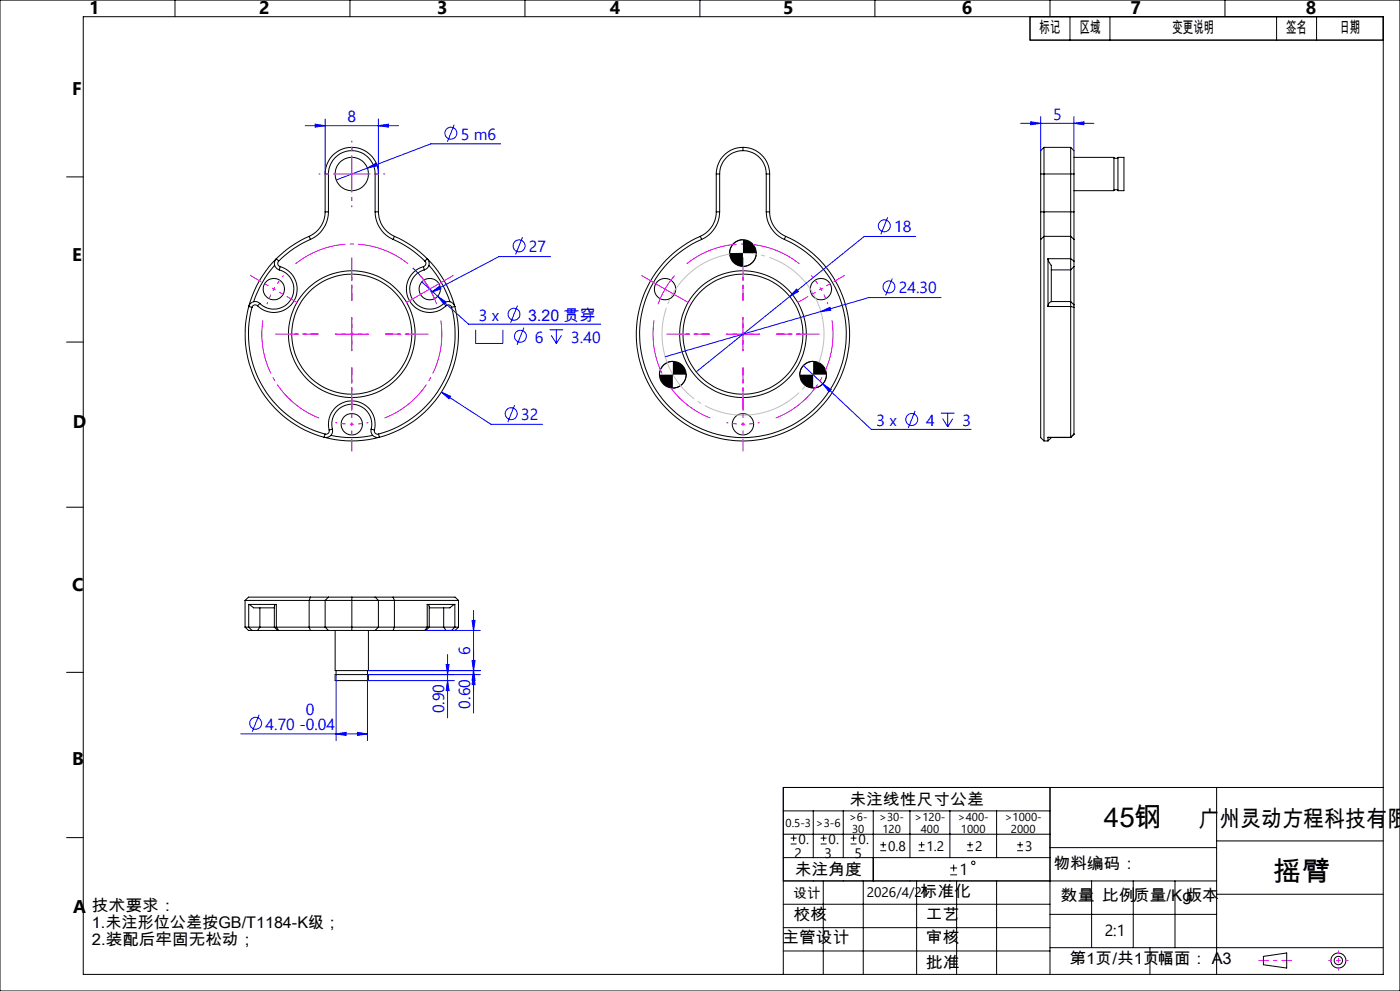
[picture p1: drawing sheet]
<svg xmlns="http://www.w3.org/2000/svg" width="420mm" height="297mm" viewBox="0 0 420 297" stroke-linecap="round" stroke-linejoin="round" font-family="sans-serif">
<g fill="none" stroke="#000" stroke-width=".3">
<path d="M0 0h420v297h-420zM25 5h390v287h-390zM52.5 0v5M105 0v5M157.5 0v5M210 0v5M262.5 0v5M309 5v7h106M315 0v5M321 5v7M333 5v7M367.5 0v5"/>
<path d="M383 5v7M395 5v7M20 53h5M97.5 52.1h1M97.5 52.1v11.4M98.5 52.1v11.4M105.6 45.2a7 7 0 0 0-7.1 6.9M105.6 45.2a7 7 0 0 1 6.9 6.9M105.6 44.2a7.9 7.9 0 0 1 7.9 7.9M105.6 44.2a7.9 7.9 0 0 0-8.1 7.9M105.6 44.2v1M112.5 52.1v11.4"/>
<path d="M112.5 52.1h1M113.5 52.1v11.4M214.9 52.1h1M214.9 52.1v11.4M215.9 52.1v11.4M222.9 45.2a7 7 0 0 0-7 6.9M222.9 45.2a7 7 0 0 1 7 6.9M222.9 44.2a8 8 0 0 1 8 7.9M222.9 44.2a8 8 0 0 0-8 7.9M222.9 44.2v1M229.9 52.1h1M229.9 52.1v11.4"/>
<path d="M230.9 52.1v11.4M312.2 52.1h10M312.2 52.1v11.4M313.2 44.2v26.6M313.2 44.2l-1 1v6.9M313.2 44.2h8M321.2 44.2v26.6M321.2 44.2l1 1v6.9M322.2 47.2h12v9.9h-12M322.2 52.1v11.4M334.2 56.9h1.2M334.2 47.4h1.2"/>
<path d="M335.4 47.2h1.8v9.9h-1.8zM82.4 79.5a32.1 32.1 0 0 0-6.3 10.9M82.9 77.5a2 2 0 0 0 .9 3.4M82.9 77.5a31.9 31.9 0 0 0-8.3 14.4M82.9 77.5l.7 .7M83.6 78.2a1.01 1.01 0 0 0 .4 1.7M84 79.9a7 7 0 0 1 4.2 10.2 7 7 0 0 1-10.9 1.5M84 79.9l-.2 1M92.7 70.8a31.5 31.5 0 0 0-9.8 6.7M92.7 70.8l.4 1M93.1 71.8a30.1 30.1 0 0 0-9.5 6.4M97.5 63.5a8.1 8.1 0 0 1-4.8 7.3"/>
<path d="M97.5 63.5h1M98.5 63.5a9.1 9.1 0 0 1-5.4 8.3M112.5 63.5a9.1 9.1 0 0 0 5.4 8.3M112.5 63.5h1M113.5 63.5a8.1 8.1 0 0 0 4.8 7.3M117.9 71.8a30.1 30.1 0 0 1 9.6 6.4M118.3 70.8a31.5 31.5 0 0 1 9.9 6.7M118.3 70.8l-.4 1M127 79.9a7 7 0 0 0-4.1 10.2 7 7 0 0 0 10.9 1.5M127 79.9l.3 1M127.5 78.2a.97 .97 0 0 1-.5 1.7M128.2 77.5a2 2 0 0 1-.9 3.4"/>
<path d="M128.2 77.5a31.9 31.9 0 0 1 8.3 14.4M128.2 77.5l-.7 .7M128.7 79.5a30.7 30.7 0 0 1 6.3 10.9M210.1 70.8a32 32 0 0 0-12.5 49 32 32 0 0 0 50.5 0 32 32 0 0 0-12.4-49M210.1 70.8l.4 1M210.5 71.8a31 31 0 0 0-12.1 47.4 31 31 0 0 0 49 0 31 31 0 0 0-12.1-47.4M214.9 63.5a7.9 7.9 0 0 1-4.8 7.3M214.9 63.5h1M215.9 63.5a9.1 9.1 0 0 1-5.4 8.3M222.9 71.9a4 4 0 0 0-4 3.9M226.9 75.8a4 4 0 0 1-4 4.1M229.9 63.5a9.1 9.1 0 0 0 5.4 8.3"/>
<path d="M229.9 63.5h1M230.9 63.5a8.1 8.1 0 0 0 4.8 7.3M235.7 70.8l-.4 1M312.2 71.8v59.4l1 .9M312.2 63.5v8.3M312.2 63.5h10M313.2 70.8v61.3M313.2 70.8h8M313.2 70.8l-1 1M314.4 77.5v14.4M314.4 77.5l.2 .9 .8 1.1v10.9a1.36 1.36 0 0 0-1 1.5M314.4 77.5h6.8"/>
<path d="M321.2 70.8v6.7M321.2 77.5v3.4M321.2 77.5l1 .7M321.2 70.8l1 1M322.2 79.9v11.5M322.2 78.2v1.7M322.2 71.8v6.4M322.2 63.5v8.3M322.2 79.9l-1 1M74.6 91.9a32 32 0 0 0 22.7 39.2M74.6 91.9l1 .2M75.6 92.1a31 31 0 0 0 21.9 38"/>
<path d="M77.3 91.6a1 1 0 0 0-1.7 .5M78 90.9a2.02 2.02 0 0 0-3.4 1M78 90.9l-.7 .7M83.8 80.9a6 6 0 0 1 3.5 8.8 6 6 0 0 1-9.3 1.2M127.3 80.9a6 6 0 0 0-3.6 8.8 6 6 0 0 0 9.4 1.2M133.1 90.9a2.02 2.02 0 0 1 3.4 1M133.1 90.9l.7 .7M133.8 91.6a1 1 0 0 1 1.7 .5M135.5 92.1a31 31 0 0 1-21.9 38M136.5 91.9a32 32 0 0 1-22.7 39.2M136.5 91.9l-1 .2M314.4 91.9h6.8"/>
<path d="M315.4 90.4h5.8M315.4 80.9h5.8M321.2 91.9v39.2M321.2 90.4v1.5M321.2 80.9v9.5M321.2 90.4l1 1M321.2 91.9l1 .2M322.2 92.1v38M322.2 91.4v.7M20 102.5h5M201.9 108.3a4 4 0 0 0-4.1 4M205.8 112.3a4 4 0 0 1-3.9 4"/>
<path d="M243.9 108.3a4 4 0 0 0-4 4M247.9 112.3a4 4 0 0 1-4 4M97.3 131.1a31.8 31.8 0 0 0 16.5 0M97.5 130.1l-.2 1M98.7 128.9a7 7 0 0 1 6.8-8.7 7 7 0 0 1 6.8 8.7M98.7 128.9a.98 .98 0 0 1-1.2 1.2M99.2 130.5a29.9 29.9 0 0 0 12.6 0M99.7 128.6a6 6 0 0 1 5.8-7.5 6 6 0 0 1 5.8 7.5M99.7 128.6a1.99 1.99 0 0 1-2.4 2.5M99.7 128.6l-1 .3M111.3 128.6a1.99 1.99 0 0 0 2.5 2.5M111.3 128.6l1 .3"/>
<path d="M112.3 128.9a.99 .99 0 0 0 1.3 1.2M113.6 130.1l.2 1M313.2 132.1h1.2M314.4 131.1v1M314.4 131.1h6.8M315.4 131.1l-1 1M321.2 131.1h.1M322.2 130.1l-1 1M322.2 130.1h.1M20 152h5M73.5 179.9h19.2M73.5 179.9v8.1"/>
<path d="M92.7 179.9h4.8M92.7 179.9v8.1M93.1 179h5.4M93.1 179h-18.6l-1 .9M93.1 179l-.4 .9M97.5 179.9h16M97.5 179.9v8.1M98.5 179h7.1M98.5 179l-1 .9M105.6 179h6.9M105.6 179v9.9M112.5 179h5.4"/>
<path d="M112.5 179l1 .9M113.5 179.9h4.8M113.5 179.9v8.1M117.9 179h18.6l1 .9M117.9 179l.4 .9M118.3 179.9h19.2M118.3 179.9v8.1M137.5 179.9v8.1M73.5 188h1.1M73.5 188l1 .9h1.1M74.6 181.1h8.3M74.6 181.1l.8 .5a1.59 1.59 0 0 0 1.9 .6h5"/>
<path d="M74.6 188h3.4M74.6 181.1v6.9M74.6 188l1 .9M75.6 188.9h1.7M77.3 188.9h6M78 188h4.3M78 188l-.7 .9M78 182.2v5.8M82.3 188h.6M82.3 181.7v6.3M82.3 188l1 .9M82.9 188h9.8"/>
<path d="M82.9 181.1l-.5 .3-.1 .3M82.9 181.1v6.9M82.9 188l.7 .9M83.3 188.9h.3M83.6 188.9h9.5M92.7 188h4.8M92.7 188l.4 .9M93.1 188.9h5.4M97.5 188h16M97.5 188l1 .9M98.5 188.9h7.1M100.5 188.9v12.1h10v-12.1"/>
<path d="M105.6 188.9h6.9M112.5 188.9h5.4M113.5 188h4.8M113.5 188l-1 .9M117.9 188.9h9.6M118.3 188h9.9M118.3 188l-.4 .9M127.5 188.9h.3M127.8 188.9h6M128.2 181.1h8.3M128.2 181.1l.4 .2 .2 .4v6.3M128.2 188h.6"/>
<path d="M128.2 181.1v6.9M128.2 188l-.7 .9M128.8 188h4.3M128.8 188l-1 .9M133.1 188h3.4M133.1 188l.7 .9M133.1 182.2v5.8M133.8 188.9h1.7M136.5 188h1M136.5 181.1l-.6 .3a1.78 1.78 0 0 1-2.1 .8h-5M136.5 181.1v6.9M136.5 188l-1 .9"/>
<path d="M137.5 188l-1 .9h-1M20 201.5h5M100.5 202.2h10v1.8h-10zM100.8 201v1.2M110.2 201v1.2M315 236v56M365 236v56M415 236h-180v56M20 251h5M235 243h80M235 250h80M235 257h80"/>
<path d="M237.2 252.9h1.8M237.2 251.2h1.8M238.1 250.3v1.8M244 243v14M246.2 252.9h1.8M246.2 251.2h1.8M247.1 250.3v1.8M253 243v14M255.2 252.9h1.8M255.2 251.2h1.8M256.1 250.3v1.8M262 243v21"/>
<path d="M264.1 254.9h1.8M264.1 253.2h1.8M265 252.3v1.8M273 243v14M275.6 254.9h1.8M275.6 253.2h1.8M276.5 252.3v1.8M285 243v14M286.1 259.1v2.1M290.2 254.9h1.7M290.2 253.2h1.7M291 252.3v1.8"/>
<path d="M299 243v14M305.2 254.9h1.7M305.2 253.2h1.7M306 252.3v1.8M315 254h50M365 252h50M235 264h130M235 278h80M235 271h80M247 264v28M259 264v28M275 264v28"/>
<path d="M285.1 262.2h2M285.1 260.1h2M287 264v28M299 264v28M315 274h50M327.5 264v20M340 264v20M352.5 264v20M365 268h50M235 285h80M315 284h100M345 284v8"/>
<path d="M379 286.6l7-1v4.5l-7-1z"/>
<circle cx="105.5" cy="52.1" r="5"/>
<circle cx="222.9" cy="75.8" r="4"/>
<circle cx="82.1" cy="86.7" r="3.2"/>
<circle cx="128.9" cy="86.6" r="3.2"/>
<circle cx="199.5" cy="86.6" r="3.2"/>
<circle cx="246.3" cy="86.6" r="3.2"/>
<circle cx="105.5" cy="100.2" r="19"/>
<circle cx="105.5" cy="100.2" r="18"/>
<circle cx="201.8" cy="112.3" r="4"/>
<circle cx="222.9" cy="100.2" r="18"/>
<circle cx="222.9" cy="100.2" r="19"/>
<circle cx="243.9" cy="112.3" r="4"/>
<circle cx="105.5" cy="127.1" r="3.2"/>
<circle cx="222.9" cy="127.1" r="3.2"/>
<circle cx="292" cy="258.6" r=".52"/>
<circle cx="401.5" cy="287.9" r="1.24"/>
<circle cx="401.5" cy="287.9" r="2.25"/>
</g>
<g fill="none" stroke="#00f" stroke-width=".3">
<path d="M91.5 37.7h28M94.5 37.2l3 .5-3 .4zM97.5 35.7v16.4M113.5 37.7l3-.5v.9zM113.5 35.7v16.4M136.3 37.4l-2.1 5.1M306.2 37h22M309.2 36.5l3 .5-3 .4zM312.2 35v10.2M322.2 37l3-.5v.9zM322.2 35v10.2M110.2 50.4l2.7-1.5 .3 .8z"/>
<path d="M110.2 50.4l-9.3 3.5M150.2 43.1h-20.9l-19.1 7.3M156.7 71.1l-2 5.1M165.2 76.9h-15.5l-20.3 10.7M266.3 65.1l-2 5.1M274.7 70.9h-15.4l-22.4 18M123.8 80.3l3.5 3.9 1.6 2.5 1.4 2.7M126.5 84.5l14 12.7h39.7M129.4 87.6l2.5-1.8 .4 .8zM131.3 88.8l2.5 1.7-.6 .7zM142.7 98.8v4.1h8.2v-4.1M155.2 91.6l-2 5.1"/>
<path d="M157.2 98.2l-2.1 5.1M164.9 98.8h4M166.9 98.8v4.1M236.9 88.9l-28 22.5M239 86.6l.5 .7-2.6 1.6zM246.2 93.4l2.8-1.3 .2 .9zM246.2 93.4l-46.7 13.5M267.7 83.4l-2 5.1M282.4 89.2h-21.7l-14.5 4.2M132.4 117.5l2.8 1.3-.5 .7zM132.4 117.5l14.9 9.7h15.5M165.4 100.5l1.5 2.4"/>
<path d="M168.5 100.5l-1.6 2.4M241 109.6l20.4 19.1h30M246.8 115l2.5 1.8-.6 .6zM154.4 121.4l-2.1 5.1M274.5 123.2l-2 5.1M282.3 123.8h4M282.8 125.4l1.5 2.5M284.3 123.8v4.1M285.9 125.4l-1.6 2.5M127.8 188.9h16.3M133.8 199.2h.9l-.4 3zM134.3 196.2v19"/>
<path d="M141.6 185.9h.9l-.4 3zM141.6 198h.9l-.4 3zM142.1 182.9v30.8M72.2 220h38M77.7 214.2l-2 5.1M100.8 220l3-.5v.9zM100.8 202.2v19.8M107.2 219.5l3 .5-3 .4zM110.2 202.2v19.8M110.5 204h25.8M110.5 202.2h33.6M110.5 201h33.6"/>
<path d="M134.3 204l.4 3h-.9zM142.1 201l.4 3h-.9zM142.1 202.2l.4 3h-.9z"/>
<circle cx="135.3" cy="39.9" r="1.8"/>
<circle cx="155.7" cy="73.7" r="1.8"/>
<circle cx="265.3" cy="67.7" r="1.8"/>
<circle cx="154.2" cy="94.2" r="1.8"/>
<circle cx="266.7" cy="86" r="1.79"/>
<circle cx="156.1" cy="100.8" r="1.78"/>
<circle cx="153.4" cy="124" r="1.79"/>
<circle cx="273.5" cy="125.7" r="1.8"/>
<circle cx="76.7" cy="216.8" r="1.8"/>
</g>
<g fill="none" stroke="#f0f" stroke-width=".3" stroke-dasharray="30.5 1.3 1.3 1.3" stroke-dashoffset="29.9" stroke-linecap="butt">
<path d="M100.6 52.1h-5M105.6 47.1v-5M105.6 57.1v5M110.6 52.1h5M82.2 86.6l-2.1 4.6M82.2 86.6l2.9-4M82.2 86.6l-4.4-2.5M82.2 86.6l4.3 2.5M246.3 86.6l-2.9-4M246.3 86.6l2.1 4.6M246.3 86.6l4.3-2.5M246.3 86.6l-4.3 2.5"/>
<path d="M105.6 100.1v-5M105.6 100.1h-5M105.6 100.1v5M105.6 100.1h5M222.9 100.1v-5M222.9 100.1h-5M222.9 100.1v5M222.9 100.1h5M105.6 127.1l4.9-.4M105.6 127.1l-5-.4M105.6 127.1v5M105.6 127.1v-5"/>
<path d="M222.9 127.1l5-.4M222.9 127.1l-5-.4M222.9 127.1v5M222.9 127.1v-5"/>
</g>
<path d="M122.5 79.1a27 27 0 0 0-33.9 0M239.8 79.1a27 27 0 0 0-33.8 0M78.9 96a27 27 0 0 0 16.9 29.3M196.2 96a27 27 0 0 0 16.9 29.3M115.3 125.3a27 27 0 0 0 16.9-29.3M232.7 125.3a27 27 0 0 0 16.9-29.3" fill="none" stroke="#f0f" stroke-width=".3" stroke-dasharray="30.5 1.3 1.3 1.3" stroke-dashoffset="14.1" stroke-linecap="butt"/>
<path d="M100.5 52.1h10M105.6 47.2v9.9M105.6 95.1v10.1M126 82.6l2.9 4M128.9 86.6l2.1 4.6M128.9 86.6l-4.3 2.5M133.2 84.1l-4.3 2.5M195.2 84.1l8.6 5M202.4 82.6a26.3 26.3 0 0 0-5 8.6M222.9 95.1v10.1M100.5 100.2h10M217.9 100.2h10" fill="none" stroke="#f0f" stroke-width=".3"/>
<path d="M246.1 93a24.3 24.3 0 0 0-40.6-9.8 24.3 24.3 0 0 0 11 40.4 24.3 24.3 0 0 0 30-29.2l-.4-1.4" fill="none" stroke="#c0c0c0" stroke-width=".3" stroke-dasharray="30.5 1.3 1.3 1.3" stroke-dashoffset="7.5" stroke-linecap="butt"/>
<path d="M77.8 84.1l-2.7-1.6M86.5 89.1l2.8 1.6M124.6 89.1l-2.8 1.6M133.3 84.1l2.7-1.6M195.2 84.1l-2.8-1.6M203.9 89.1l2.7 1.6M242 89.1l-2.8 1.6M250.6 84.1l2.8-1.6M105.6 132.1v3.2M105.6 122.1v-3.2M222.9 132.1v3.2M222.9 122.1v-3.2" fill="none" stroke="#f0f" stroke-width=".3" stroke-dasharray="30.5 1.3 1.3 1.3" stroke-linecap="butt"/>
<path d="M105.6 90.1v-8.5M222.9 90.1v-8.5M95.6 100.1h-8.5M105.6 110.1v8.5M115.6 100.1h8.5M212.9 100.1h-8.5M222.9 110.1v8.5M232.9 100.1h8.5" fill="none" stroke="#f0f" stroke-width=".3" stroke-dasharray="30.5 1.3 1.3 1.3" stroke-dashoffset="28.1" stroke-linecap="butt"/>
<path d="M105.6 90.1v-13M222.9 90.1v-13M95.6 100.1h-13M105.6 110.1v13M115.6 100.1h13M212.9 100.1h-13M222.9 110.1v13M232.9 100.1h13" fill="none" stroke="#f0f" stroke-width=".3" stroke-dasharray="30.5 1.3 1.3 1.3" stroke-dashoffset="25.9" stroke-linecap="butt"/>
<path d="M398.5 287.9h6M401.5 284.9v6" fill="none" stroke="#f0f" stroke-width=".3" stroke-dasharray="30.5 1.3 1.3 1.3" stroke-dashoffset="29.4" stroke-linecap="butt"/>
<path d="M377.5 287.9h10" fill="none" stroke="#f0f" stroke-width=".3" stroke-dasharray="30.5 1.3 1.3 1.3" stroke-dashoffset="27.4" stroke-linecap="butt"/>
<path d="M197.8 112.3a4 4 0 0 0 4.1 4v-4zM201.9 108.3v4h3.9a4 4 0 0 0-3.9-4zM239.9 112.3a4 4 0 0 0 4 4v-4zM243.9 108.3v4h4a4 4 0 0 0-4-4zM218.9 75.8a4 4 0 0 0 4 4.1v-4.1zM222.9 71.9v3.9h4a4 4 0 0 0-4-3.9z" fill="#000"/>
<g fill="#00f">
<path d="M246.2 93.4l2.8-1.3 .2 .9z"/>
<path d="M110.2 50.4l3-.7-.3-.8zM129.4 87.6l2.9-1-.4-.8zM131.3 88.8l1.9 2.4 .6-.7zM132.4 117.5l2.3 2 .5-.7zM246.8 115l1.9 2.4 .6-.6zM239 86.6l-2.1 2.3 2.6-1.6z"/>
<path d="M113.5 37.7l3-.5v.9zM94.5 37.2l3 .5-3 .4z"/>
<path d="M107.2 219.5l3 .5-3 .4zM100.8 220l3-.5v.9z"/>
<path d="M322.2 37l3-.5v.9zM309.2 36.5l3 .5-3 .4z"/>
<path d="M134.3 204l.4 3h-.9zM133.8 199.2h.9l-.4 3z"/>
<path d="M141.6 185.9h.9l-.4 3zM142.1 201l.4 3h-.9zM141.6 198h.9l-.4 3zM142.1 202.2l.4 3h-.9z"/>
</g>
<g font-size="8.2">
<text x="331.2" y="247.9">45钢</text>
<text x="382" y="264">摇臂</text>
</g>
<text font-size="6.9" x="359.5" y="247.8">广州灵动方程科技有限</text>
<g font-size="5.5">
<text x="26.7" y="4.3">1</text>
<text x="77.7" y="4.3">2</text>
<text x="131.2" y="4.3">3</text>
<text x="183" y="4.3">4</text>
<text x="235" y="4.3">5</text>
<text x="288.5" y="4.3">6</text>
<text x="339.2" y="4.3">7</text>
<text x="391.8" y="4.3">8</text>
<text x="21.7" y="28.5">F</text>
<text x="21.7" y="78.1">E</text>
<text x="21.8" y="128.2">D</text>
<text x="21.6" y="177.2">C</text>
<text x="21.7" y="229.3">B</text>
<text x="21.9" y="273.5">A</text>
</g>
<g font-size="4.8">
<text x="311.9" y="9.8">标记</text>
<text x="323.9" y="9.8">区域</text>
<text x="351.7" y="9.8">变更说明</text>
<text x="385.8" y="9.8">签名</text>
<text x="401.8" y="9.8">日期</text>
<text x="254.8" y="241.2">未注线性尺寸公差</text>
<text x="238.4" y="262.2">未注角度</text>
<text x="287.8" y="262.2">1</text>
<text x="316" y="260.5">物料编码：</text>
<text x="276.2" y="268.7">标准化</text>
<text x="27.6" y="273.2">技术要求：</text>
<text x="238.1" y="275.8">校核</text>
<text x="277.8" y="275.8">工艺</text>
<text x="318.3" y="270.1">数量</text>
<text x="330.6" y="270.1">比例质量/Kg版本</text>
<text x="27.6" y="278.2">1.未注形位公差按GB/T1184-K级；</text>
<text x="331.4" y="280.4">2:1</text>
<text x="27.6" y="283.2">2.装配后牢固无松动；</text>
<text x="234.7" y="282.7">主管设计</text>
<text x="277.8" y="282.7">审核</text>
<text x="277.8" y="290">批准</text>
<text x="320.8" y="289">第1页/共1页幅面： A3</text>
</g>
<g font-size="4.8" fill="#00f">
<text x="315.9" y="35.9">5</text>
<text x="104.3" y="36.6">8</text>
<text x="138.2" y="41.8">5 m6</text>
<text x="268.3" y="69.6">18</text>
<text x="158.7" y="75.6">27</text>
<text x="269.7" y="87.9">24.30</text>
<text x="143.7" y="96.1">3 x</text>
<text x="158.5" y="96.1">3.20 贯穿</text>
<text x="160.4" y="102.7">6</text>
<text x="171.4" y="102.7">3.40</text>
<text x="156.3" y="125.9">32</text>
<text x="263" y="127.6">3 x</text>
<text x="277.8" y="127.6">4</text>
<text x="288.8" y="127.6">3</text>
<text x="141" y="196.2" transform="rotate(-90 141 196.2)">6</text>
<text x="91.7" y="214.2">0</text>
<text x="133.2" y="213.8" transform="rotate(-90 133.2 213.8)">0.90</text>
<text x="141" y="212.4" transform="rotate(-90 141 212.4)">0.60</text>
<text x="79.7" y="218.7">4.70 -0.04</text>
</g>
<g font-size="4.1">
<text x="238.4" y="257">2</text>
<text x="239.6" y="253">0.</text>
<text x="247.4" y="257">3</text>
<text x="248.6" y="253">0.</text>
<text x="256.4" y="257">5</text>
<text x="257.6" y="253">0.</text>
<text x="266.5" y="255">0.8</text>
<text x="278" y="255">1.2</text>
<text x="292.5" y="255">2</text>
<text x="307.5" y="255">3</text>
<text x="238.1" y="269.2">设计</text>
<text x="260" y="268.8">2026/4/21</text>
</g>
<g font-size="3.4">
<text x="235.7" y="247.7">0.5-3</text>
<text x="244.8" y="247.7">&gt;3-6</text>
<text x="254.7" y="246.1">&gt;6-</text>
<text x="255.6" y="249.6">30</text>
<text x="263.8" y="246.1">&gt;30-</text>
<text x="264.7" y="249.6">120</text>
<text x="274.4" y="246.1">&gt;120-</text>
<text x="276.2" y="249.6">400</text>
<text x="287.4" y="246.1">&gt;400-</text>
<text x="288.3" y="249.6">1000</text>
<text x="301.4" y="246.1">&gt;1000-</text>
<text x="303.3" y="249.6">2000</text>
</g>
</svg>
